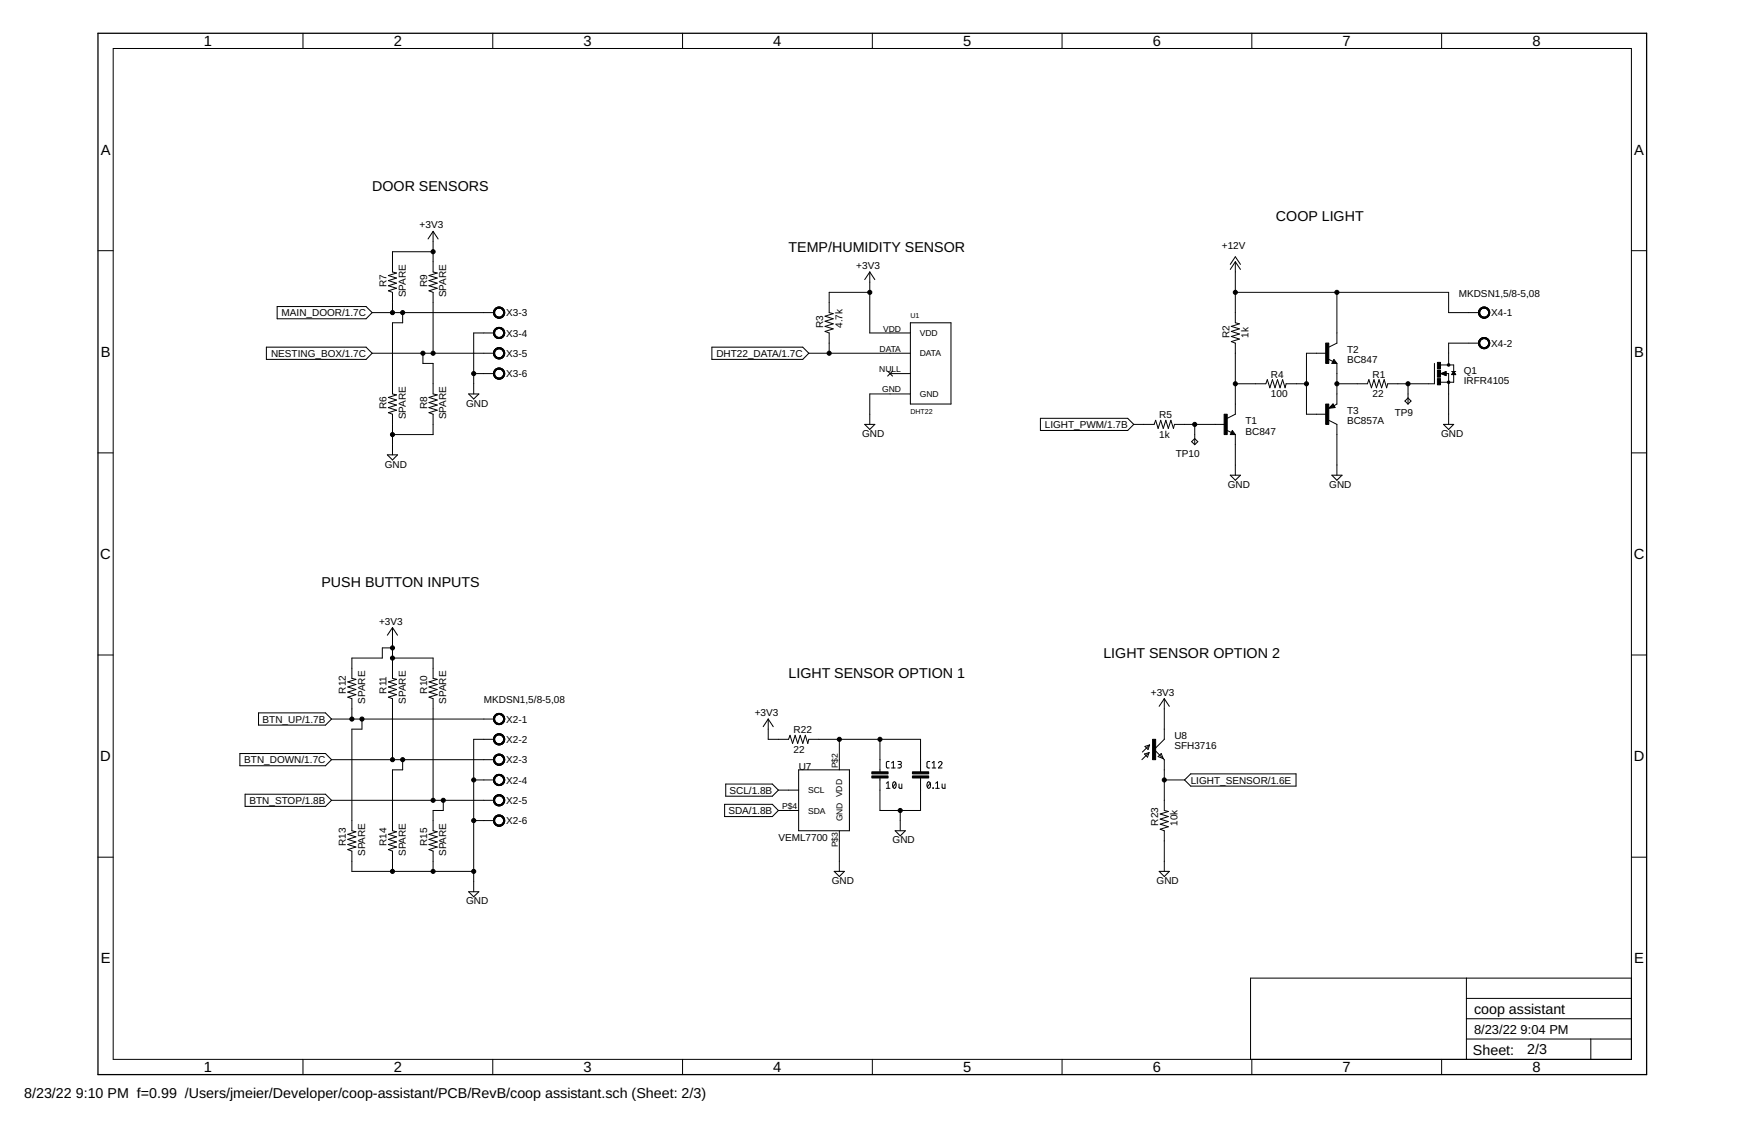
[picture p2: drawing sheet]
<svg xmlns="http://www.w3.org/2000/svg" width="432mm" height="279mm" viewBox="0 0 432 279" stroke-linecap="round" stroke-linejoin="round" font-family="sans-serif">
<g fill="none" stroke="#000" stroke-width=".25">
<path d="M28 12h375.9v250.2h-375.9zM75 8.2v3.8M122 8.2v3.8M169 8.2v3.8M216 8.2v3.8M263 8.2v3.8M309.9 8.2v3.8M356.9 8.2v3.8M107.2 57.3v10l1 .3-2 .6 2 .6-2 .6 2 .7-2 .6 2 .6-2 .7 1 .3v15.1M107.2 57.3l1.3 1.8M107.2 57.3l-1.2 1.8M24.3 62h3.7"/>
<path d="M68.6 75.9h22l1.5 1.5-1.5 1.5h-22zM92.1 77.4h30.2M99.7 77.4v2.5h-2.5v17.6l1 .2-2 .7 2 .6-2 .6 2 .6-2 .7 2 .6-2 .6 1 .4v10.1M107.2 62.3h-10v5l1 .3-2 .6 2 .6-2 .6 2 .7-2 .6 2 .6-2 .7 1 .3v5.1M215.3 67.3v15.1h10.1M215.3 67.3l1.3 1.9M215.3 67.3l-1.2 1.9M215.3 72.3h-10v5.1l1 .2-2 .7 2 .6-2 .6 2 .6-2 .7 2 .6-2 .6 1 .4v5M225.4 79.9h10.1v20.1h-10.1zM304.6 65.4l1.3-1.9 1.2 1.9M305.9 72.3h52.8v5.1h7.5M305.9 64.8l1.2 1.9"/>
<path d="M305.9 64.8l-1.3 1.9M305.9 64.8v15.1l1 .2-2 .7 2 .6-2 .6 2 .7-2 .6 2 .6-2 .6 1 .4v17.6l-2.1 1M331 72.3v12.6l-2 1M403.9 62h3.8M66 85.9h24.6l1.5 1.5-1.5 1.5h-24.6zM92.1 87.4h30.2M104.7 87.4v2.5h2.5v7.6l1 .2-2 .7 2 .6-2 .6 2 .6-2 .7 2 .6-2 .6 1 .4v5h-10M116 97.5h2.6l-1.3 1.2zM117.3 92.5h5M122.3 82.4h-5v15.1M176.3 85.9h22.5l1.5 1.5-1.5 1.5h-22.5zM200.3 87.4h25.1"/>
<path d="M219.8 91.8l1.2 1.3M220.4 92.5h5M221 91.8l-1.2 1.3M225.4 97.5h-10.1v7.5M305.9 95h7.5l.4-1 .6 2 .6-2 .7 2 .6-2 .6 2 .7-2 .6 2 .2-1h5.1M328.5 87.4h-5v15.1h5M328.8 88.8l1.2 .7M330.1 99.9l.5 1-1.6 .1zM330.3 88.9l.7 1h-1.2zM330.3 89.4l.1 .3h-.4l.3-.5 .5 .6h-.8M331 89.9v10.1l-.7 .4M347.9 99.3l.7-.8 .8 .8-.8 .7z"/>
<path d="M348.6 95v5M355.2 89.9v5.1h-11.6l-.3 1-.6-2-.6 2-.7-2-.6 2-.6-2-.6 2-.7-2-.3 1h-7.6M356.5 92.5h2.2v12.5M356.7 90.3h3.2v1.6M356.8 92.5l1.2-.6v1.1zM356.9 92.5h1.1M356.9 92.4h1.1M357.2 92.6h.8M357.2 92.3h.8M357.5 92.8h.5M357.5 92.2h.5M357.8 92h.2"/>
<path d="M357.8 92.9h.2M359.4 91.9h1M359.5 92.6h.9M359.5 92.5h.8M359.6 92.4h.6M359.7 92.3h.5M359.8 92.2h.3M359.9 92h.1M359.9 92.6v2h-3.2M359.9 91.9l.5 .8h-1zM366.2 84.9h-7.5v5.4M24.3 112.1h3.7"/>
<path d="M95.9 112.6h2.5l-1.2 1.2zM214.1 105h2.5l-1.3 1.3zM257.6 103.5h21.6l1.5 1.5-1.5 1.5h-21.6zM280.7 105h5l.4-1 .6 2 .7-2 .6 2 .6-2 .7 2 .6-2 .6 2 .3-1h12.5M295 109.3l.8-.8 .8 .8-.8 .7zM295.8 105v5M303.7 106.4l1.2 .6M304.6 117.6h2.5l-1.2 1.3zM305.1 106.5l.8 1h-1.3zM305.1 107l.1 .3h-.3l.2-.5 .5 .6h-.7M305.9 107.5v10.1M329 104l2 1v12.6"/>
<path d="M329.8 117.6h2.5l-1.3 1.3zM330 100.6h-.4l.4-.2 .3 .4-1.1 .1 .8-.8 .4 .7M357.4 105h2.5l-1.2 1.3zM403.9 112.1h3.8M97.2 155.3v12.6l1 .2-2 .7 2 .6-2 .6 2 .6-2 .7 2 .6-2 .6 1 .4v15.1M97.2 155.3l1.2 1.9M97.2 155.3l-1.3 1.9M24.3 162.1h3.7M64 176.4h16.6l1.5 1.5-1.5 1.6h-16.6zM82.1 177.9h40.2M89.6 177.9v2.5h-2.5v25.2l1 .2-2 .7 2 .6-2 .6 2 .7-2 .6 2 .6-2 .6 1 .4v5h30.2M97.2 162.9h10v5l1 .2-2 .7 2 .6-2 .6 2 .6-2 .7 2 .6-2 .6 1 .4v25.2"/>
<path d="M97.2 160.3h-2.5v2.6h-7.6v5l1 .2-2 .7 2 .6-2 .6 2 .6-2 .7 2 .6-2 .6 1 .4v5M190.2 177.9v5.1h5l.4-1 .6 2 .7-2 .6 2 .6-2 .7 2 .6-2 .6 2 .3-1h27.6v8M190.2 177.9l1.3 1.9M190.2 177.9l-1.2 1.9M288.3 172.9v10.1l-2.6 2.5 2.6 2.5v12.6l1 .2-2 .6 2 .7-2 .6 2 .6-2 .7 2 .6-2 .6 1 .4v10M288.3 172.9l1.2 1.9M288.3 172.9l-1.3 1.9M403.9 162.1h3.8M59.4 186.5h21.2l1.5 1.5-1.5 1.5h-21.2zM60.7 196.6h19.9l1.5 1.5-1.5 1.5h-19.9zM82.1 188h40.2M82.1 198.1h40.2"/>
<path d="M99.7 188v2.5h-2.5v15.1l1 .2-2 .7 2 .6-2 .6 2 .7-2 .6 2 .6-2 .6 1 .4v5M109.7 198.1v2.5h-2.5v5l1 .2-2 .7 2 .6-2 .6 2 .7-2 .6 2 .6-2 .6 1 .4v5M117.3 193h5M122.3 183h-5v37.7M179.4 199.1h11.8l1.5 1.5-1.5 1.5h-11.8zM179.7 194h11.5l1.5 1.5-1.5 1.5h-11.5zM192.7 195.5h5M197.7 190.5h12.6v15.1h-12.6zM207.8 183v7.5M217.9 192.5v8.1h10v-8.1M217.9 183v8M219.5 195.1h.8"/>
<path d="M219.5 193.8l.4-.3v1.6M220.2 188.4l-.5 .1-.2 .3v1l.2 .2 .5 .1M220.7 190.1h.9M220.7 188.8l.5-.4v1.7M221.2 193.6l.2-.1a.95 .95 0 0 1 0 1.6 1 1 0 0 1-.2-1.5zM221.8 193.8l-.7 .9M222.3 188.4h.5a.36 .36 0 0 1 .4 .4 .36 .36 0 0 1-.4 .4h-.3M222.6 194v.9l.2 .2h.5v-1.1M222.7 189.2a.44 .44 0 0 1 .5 .4 .44 .44 0 0 1-.5 .5h-.4M229.7 193.6l.3-.1a.95 .95 0 0 1 0 1.6 1 1 0 0 1-.3-1.5zM230.2 188.4l-.5 .1-.2 .3v1l.2 .2 .5 .1M230.3 193.8l-.7 .9"/>
<path d="M230.8 190.1h.9M230.8 188.8l.4-.4v1.7M231 195l.1 .1zM231.7 195.1h.9M231.7 193.8l.4-.3v1.6M232.3 188.8a.44 .44 0 0 1 .7-.3 .44 .44 0 0 1 .1 .7l-.8 .9h.9M233.3 194v.9l.2 .2h.5v-1.1M283.4 186.6l1.1-.4-.4 1.2zM283.5 184.7l1.1-.3-.4 1.1zM284.5 186.2l-1.8 1.8M284.6 184.4l-1.7 1.7M287.5 186.5l.5 1.2-1.3-.5z"/>
<path d="M288.3 193h5M293.3 193l1.5-1.5h26.1v3h-26.1zM24.3 212.1h3.7M117.3 203.1h5M192.7 200.6h5M206.5 215.6h2.6l-1.3 1.3zM207.8 205.6v10M221.6 205.6h2.6l-1.3 1.3zM222.9 200.6v5M287 215.6h2.5l-1.2 1.3zM403.9 212.1h3.8M116 220.7h2.6l-1.3 1.2z"/>
<path d="M363.1 257.1h40.8M363.1 242.1v20.1M363.1 252.1h40.8M363.1 247.1h40.8M393.9 257.1v5.1M403.9 242.1h-94.3v20.1M75 262.2v3.7M122 262.2v3.7M169 262.2v3.7M216 262.2v3.7M263 262.2v3.7M309.9 262.2v3.7"/>
<path d="M356.9 262.2v3.7"/>
</g>
<g fill="#000" stroke="#000" stroke-width=".25">
<path d="M122.6 76.4a1.38 1.38 0 0 1 2.2 .3 1.38 1.38 0 0 1-.9 2 1.38 1.38 0 0 1-1.7-1.3h.2a1.13 1.13 0 0 1 1.7-1 1.13 1.13 0 0 1 .2 1.9 1.13 1.13 0 0 1-1.8-.6l-.1-.3h-.2z" fill-rule="evenodd"/>
<path d="M122.6 76.4a1.38 1.38 0 0 1 2.2 .3 1.38 1.38 0 0 1-.9 2 1.38 1.38 0 0 1-1.7-1.3h.2a1.13 1.13 0 0 1 1.7-1 1.13 1.13 0 0 1 .2 1.9 1.13 1.13 0 0 1-1.8-.6l-.1-.3h-.2z" fill-rule="evenodd"/>
<path d="M122.6 76.4a1.38 1.38 0 0 1 2.2 .3 1.38 1.38 0 0 1-.9 2 1.38 1.38 0 0 1-1.7-1.3h.2a1.13 1.13 0 0 1 1.7-1 1.13 1.13 0 0 1 .2 1.9 1.13 1.13 0 0 1-1.8-.6l-.1-.3h-.2z" fill-rule="evenodd"/>
<path d="M366.5 76.4a1.38 1.38 0 0 1 2.1 .3 1.38 1.38 0 0 1-.8 2 1.38 1.38 0 0 1-1.7-1.3h.2a1.14 1.14 0 0 1 1.6-1.1 1.14 1.14 0 0 1 .3 1.9 1.14 1.14 0 0 1-1.8-.5l-.1-.3h-.2z" fill-rule="evenodd"/>
<path d="M366.5 76.4a1.38 1.38 0 0 1 2.1 .3 1.38 1.38 0 0 1-.8 2 1.38 1.38 0 0 1-1.7-1.3h.2a1.14 1.14 0 0 1 1.6-1.1 1.14 1.14 0 0 1 .3 1.9 1.14 1.14 0 0 1-1.8-.5l-.1-.3h-.2z" fill-rule="evenodd"/>
<path d="M366.5 76.4a1.38 1.38 0 0 1 2.1 .3 1.38 1.38 0 0 1-.8 2 1.38 1.38 0 0 1-1.7-1.3h.2a1.14 1.14 0 0 1 1.6-1.1 1.14 1.14 0 0 1 .3 1.9 1.14 1.14 0 0 1-1.8-.5l-.1-.3h-.2z" fill-rule="evenodd"/>
<path d="M122.6 81.4a1.38 1.38 0 0 1 2.2 .3 1.38 1.38 0 0 1-.9 2 1.38 1.38 0 0 1-1.7-1.3h.2a1.13 1.13 0 0 1 1.7-.9 1.13 1.13 0 0 1 .2 1.9 1.13 1.13 0 0 1-1.8-.7l-.1-.3h-.2z" fill-rule="evenodd"/>
<path d="M122.6 81.4a1.38 1.38 0 0 1 2.2 .3 1.38 1.38 0 0 1-.9 2 1.38 1.38 0 0 1-1.7-1.3h.2a1.13 1.13 0 0 1 1.7-.9 1.13 1.13 0 0 1 .2 1.9 1.13 1.13 0 0 1-1.8-.7l-.1-.3h-.2z" fill-rule="evenodd"/>
<path d="M122.6 81.4a1.38 1.38 0 0 1 2.2 .3 1.38 1.38 0 0 1-.9 2 1.38 1.38 0 0 1-1.7-1.3h.2a1.13 1.13 0 0 1 1.7-.9 1.13 1.13 0 0 1 .2 1.9 1.13 1.13 0 0 1-1.8-.7l-.1-.3h-.2z" fill-rule="evenodd"/>
<path d="M122.6 86.5a1.38 1.38 0 0 1 2.2 .2 1.38 1.38 0 0 1-.9 2.1 1.38 1.38 0 0 1-1.7-1.4h.2a1.13 1.13 0 0 1 1.7-.9 1.13 1.13 0 0 1 .2 1.9 1.13 1.13 0 0 1-1.8-.7l-.1-.3h-.2z" fill-rule="evenodd"/>
<path d="M122.6 86.5a1.38 1.38 0 0 1 2.2 .2 1.38 1.38 0 0 1-.9 2.1 1.38 1.38 0 0 1-1.7-1.4h.2a1.13 1.13 0 0 1 1.7-.9 1.13 1.13 0 0 1 .2 1.9 1.13 1.13 0 0 1-1.8-.7l-.1-.3h-.2z" fill-rule="evenodd"/>
<path d="M122.6 86.5a1.38 1.38 0 0 1 2.2 .2 1.38 1.38 0 0 1-.9 2.1 1.38 1.38 0 0 1-1.7-1.4h.2a1.13 1.13 0 0 1 1.7-.9 1.13 1.13 0 0 1 .2 1.9 1.13 1.13 0 0 1-1.8-.7l-.1-.3h-.2z" fill-rule="evenodd"/>
<path d="M122.6 91.5a1.38 1.38 0 0 1 2.2 .2 1.38 1.38 0 0 1-.9 2.1 1.38 1.38 0 0 1-1.7-1.3h.2a1.13 1.13 0 0 1 1.7-1 1.13 1.13 0 0 1 .2 1.9 1.13 1.13 0 0 1-1.8-.7l-.1-.2h-.2z" fill-rule="evenodd"/>
<path d="M122.6 91.5a1.38 1.38 0 0 1 2.2 .2 1.38 1.38 0 0 1-.9 2.1 1.38 1.38 0 0 1-1.7-1.3h.2a1.13 1.13 0 0 1 1.7-1 1.13 1.13 0 0 1 .2 1.9 1.13 1.13 0 0 1-1.8-.7l-.1-.2h-.2z" fill-rule="evenodd"/>
<path d="M122.6 91.5a1.38 1.38 0 0 1 2.2 .2 1.38 1.38 0 0 1-.9 2.1 1.38 1.38 0 0 1-1.7-1.3h.2a1.13 1.13 0 0 1 1.7-1 1.13 1.13 0 0 1 .2 1.9 1.13 1.13 0 0 1-1.8-.7l-.1-.2h-.2z" fill-rule="evenodd"/>
<path d="M366.5 84a1.38 1.38 0 0 1 2.1 .2 1.38 1.38 0 0 1-.8 2.1 1.38 1.38 0 0 1-1.7-1.4h.2a1.14 1.14 0 0 1 1.6-1.1 1.14 1.14 0 0 1 .3 1.9 1.14 1.14 0 0 1-1.8-.5l-.1-.3h-.2z" fill-rule="evenodd"/>
<path d="M366.5 84a1.38 1.38 0 0 1 2.1 .2 1.38 1.38 0 0 1-.8 2.1 1.38 1.38 0 0 1-1.7-1.4h.2a1.14 1.14 0 0 1 1.6-1.1 1.14 1.14 0 0 1 .3 1.9 1.14 1.14 0 0 1-1.8-.5l-.1-.3h-.2z" fill-rule="evenodd"/>
<path d="M366.5 84a1.38 1.38 0 0 1 2.1 .2 1.38 1.38 0 0 1-.8 2.1 1.38 1.38 0 0 1-1.7-1.4h.2a1.14 1.14 0 0 1 1.6-1.1 1.14 1.14 0 0 1 .3 1.9 1.14 1.14 0 0 1-1.8-.5l-.1-.3h-.2z" fill-rule="evenodd"/>
<path d="M122.6 177a1.38 1.38 0 0 1 2.2 .2 1.38 1.38 0 0 1-.9 2.1 1.38 1.38 0 0 1-1.7-1.4h.2a1.13 1.13 0 0 1 1.7-.9 1.13 1.13 0 0 1 .2 1.9 1.13 1.13 0 0 1-1.8-.7l-.1-.3h-.2z" fill-rule="evenodd"/>
<path d="M122.6 177a1.38 1.38 0 0 1 2.2 .2 1.38 1.38 0 0 1-.9 2.1 1.38 1.38 0 0 1-1.7-1.4h.2a1.13 1.13 0 0 1 1.7-.9 1.13 1.13 0 0 1 .2 1.9 1.13 1.13 0 0 1-1.8-.7l-.1-.3h-.2z" fill-rule="evenodd"/>
<path d="M122.6 177a1.38 1.38 0 0 1 2.2 .2 1.38 1.38 0 0 1-.9 2.1 1.38 1.38 0 0 1-1.7-1.4h.2a1.13 1.13 0 0 1 1.7-.9 1.13 1.13 0 0 1 .2 1.9 1.13 1.13 0 0 1-1.8-.7l-.1-.3h-.2z" fill-rule="evenodd"/>
<path d="M122.6 182a1.38 1.38 0 0 1 2.2 .3 1.38 1.38 0 0 1-.9 2 1.38 1.38 0 0 1-1.7-1.3h.2a1.13 1.13 0 0 1 1.7-1 1.13 1.13 0 0 1 .2 1.9 1.13 1.13 0 0 1-1.8-.7l-.1-.2h-.2z" fill-rule="evenodd"/>
<path d="M122.6 182a1.38 1.38 0 0 1 2.2 .3 1.38 1.38 0 0 1-.9 2 1.38 1.38 0 0 1-1.7-1.3h.2a1.13 1.13 0 0 1 1.7-1 1.13 1.13 0 0 1 .2 1.9 1.13 1.13 0 0 1-1.8-.7l-.1-.2h-.2z" fill-rule="evenodd"/>
<path d="M122.6 182a1.38 1.38 0 0 1 2.2 .3 1.38 1.38 0 0 1-.9 2 1.38 1.38 0 0 1-1.7-1.3h.2a1.13 1.13 0 0 1 1.7-1 1.13 1.13 0 0 1 .2 1.9 1.13 1.13 0 0 1-1.8-.7l-.1-.2h-.2z" fill-rule="evenodd"/>
<path d="M122.6 187a1.38 1.38 0 0 1 2.2 .3 1.38 1.38 0 0 1-.9 2 1.38 1.38 0 0 1-1.7-1.3h.2a1.13 1.13 0 0 1 1.7-.9 1.13 1.13 0 0 1 .2 1.9 1.13 1.13 0 0 1-1.8-.7l-.1-.3h-.2z" fill-rule="evenodd"/>
<path d="M122.6 187a1.38 1.38 0 0 1 2.2 .3 1.38 1.38 0 0 1-.9 2 1.38 1.38 0 0 1-1.7-1.3h.2a1.13 1.13 0 0 1 1.7-.9 1.13 1.13 0 0 1 .2 1.9 1.13 1.13 0 0 1-1.8-.7l-.1-.3h-.2z" fill-rule="evenodd"/>
<path d="M122.6 187a1.38 1.38 0 0 1 2.2 .3 1.38 1.38 0 0 1-.9 2 1.38 1.38 0 0 1-1.7-1.3h.2a1.13 1.13 0 0 1 1.7-.9 1.13 1.13 0 0 1 .2 1.9 1.13 1.13 0 0 1-1.8-.7l-.1-.3h-.2z" fill-rule="evenodd"/>
<path d="M122.6 192.1a1.38 1.38 0 0 1 2.2 .2 1.38 1.38 0 0 1-.9 2.1 1.38 1.38 0 0 1-1.7-1.4h.2a1.13 1.13 0 0 1 1.7-.9 1.13 1.13 0 0 1 .2 1.9 1.13 1.13 0 0 1-1.8-.7l-.1-.3h-.2z" fill-rule="evenodd"/>
<path d="M122.6 192.1a1.38 1.38 0 0 1 2.2 .2 1.38 1.38 0 0 1-.9 2.1 1.38 1.38 0 0 1-1.7-1.4h.2a1.13 1.13 0 0 1 1.7-.9 1.13 1.13 0 0 1 .2 1.9 1.13 1.13 0 0 1-1.8-.7l-.1-.3h-.2z" fill-rule="evenodd"/>
<path d="M122.6 192.1a1.38 1.38 0 0 1 2.2 .2 1.38 1.38 0 0 1-.9 2.1 1.38 1.38 0 0 1-1.7-1.4h.2a1.13 1.13 0 0 1 1.7-.9 1.13 1.13 0 0 1 .2 1.9 1.13 1.13 0 0 1-1.8-.7l-.1-.3h-.2z" fill-rule="evenodd"/>
<path d="M122.6 197.1a1.38 1.38 0 0 1 2.2 .2 1.38 1.38 0 0 1-.9 2.1 1.38 1.38 0 0 1-1.7-1.3h.2a1.13 1.13 0 0 1 1.7-1 1.13 1.13 0 0 1 .2 1.9 1.13 1.13 0 0 1-1.8-.7l-.1-.2h-.2z" fill-rule="evenodd"/>
<path d="M122.6 197.1a1.38 1.38 0 0 1 2.2 .2 1.38 1.38 0 0 1-.9 2.1 1.38 1.38 0 0 1-1.7-1.3h.2a1.13 1.13 0 0 1 1.7-1 1.13 1.13 0 0 1 .2 1.9 1.13 1.13 0 0 1-1.8-.7l-.1-.2h-.2z" fill-rule="evenodd"/>
<path d="M122.6 197.1a1.38 1.38 0 0 1 2.2 .2 1.38 1.38 0 0 1-.9 2.1 1.38 1.38 0 0 1-1.7-1.3h.2a1.13 1.13 0 0 1 1.7-1 1.13 1.13 0 0 1 .2 1.9 1.13 1.13 0 0 1-1.8-.7l-.1-.2h-.2z" fill-rule="evenodd"/>
<path d="M122.6 202.1a1.38 1.38 0 0 1 2.2 .3 1.38 1.38 0 0 1-.9 2 1.38 1.38 0 0 1-1.7-1.3h.2a1.13 1.13 0 0 1 1.7-1 1.13 1.13 0 0 1 .2 1.9 1.13 1.13 0 0 1-1.8-.6l-.1-.3h-.2z" fill-rule="evenodd"/>
<path d="M122.6 202.1a1.38 1.38 0 0 1 2.2 .3 1.38 1.38 0 0 1-.9 2 1.38 1.38 0 0 1-1.7-1.3h.2a1.13 1.13 0 0 1 1.7-1 1.13 1.13 0 0 1 .2 1.9 1.13 1.13 0 0 1-1.8-.6l-.1-.3h-.2z" fill-rule="evenodd"/>
<path d="M122.6 202.1a1.38 1.38 0 0 1 2.2 .3 1.38 1.38 0 0 1-.9 2 1.38 1.38 0 0 1-1.7-1.3h.2a1.13 1.13 0 0 1 1.7-1 1.13 1.13 0 0 1 .2 1.9 1.13 1.13 0 0 1-1.8-.6l-.1-.3h-.2z" fill-rule="evenodd"/>
<circle cx="97.2" cy="77.4" r=".51"/>
<circle cx="99.7" cy="77.4" r=".51"/>
<circle cx="107.2" cy="62.3" r=".51"/>
<circle cx="215.3" cy="72.3" r=".51"/>
<circle cx="305.9" cy="72.3" r=".51"/>
<circle cx="331" cy="72.3" r=".51"/>
<circle cx="104.7" cy="87.4" r=".51"/>
<circle cx="107.2" cy="87.4" r=".51"/>
<circle cx="117.3" cy="92.5" r=".51"/>
<circle cx="205.3" cy="87.4" r=".51"/>
<circle cx="305.9" cy="95" r=".51"/>
<circle cx="323.5" cy="95" r=".51"/>
<circle cx="331" cy="95" r=".51"/>
<circle cx="348.6" cy="95" r=".51"/>
<circle cx="358.7" cy="94.6" r=".33"/>
<circle cx="358.7" cy="90.3" r=".33"/>
<circle cx="97.2" cy="107.5" r=".51"/>
<circle cx="295.8" cy="105" r=".51"/>
<circle cx="87.1" cy="177.9" r=".51"/>
<circle cx="89.6" cy="177.9" r=".51"/>
<circle cx="97.2" cy="160.3" r=".51"/>
<circle cx="97.2" cy="162.9" r=".51"/>
<circle cx="97.2" cy="188" r=".51"/>
<circle cx="99.7" cy="188" r=".51"/>
<circle cx="107.2" cy="198.1" r=".51"/>
<circle cx="109.7" cy="198.1" r=".51"/>
<circle cx="117.3" cy="193" r=".51"/>
<circle cx="207.8" cy="183" r=".51"/>
<circle cx="217.9" cy="183" r=".51"/>
<circle cx="288.3" cy="193" r=".51"/>
<circle cx="97.2" cy="215.6" r=".51"/>
<circle cx="107.2" cy="215.6" r=".51"/>
<circle cx="117.3" cy="215.6" r=".51"/>
<circle cx="117.3" cy="203.1" r=".51"/>
<circle cx="222.9" cy="200.6" r=".51"/>
</g>
<path d="M328.2 84.9h.8v5h-.8zM328.2 100h.8v5h-.8zM355.9 93.7h.8v1.5h-.8zM355.9 89.7h.8v1.5h-.8zM355.9 91.6h.8v1.7h-.8zM303.1 102.5h.7v5h-.7zM215.9 192h4v.5h-4zM215.9 191h4v.5h-4zM225.9 192h4v.5h-4zM225.9 191h4v.5h-4zM285.4 183h.7v5h-.7z" fill="#000" stroke="#000" stroke-width=".25"/>
<path d="M24.3 8.2h383.4v257.7h-383.4z" fill="none" stroke="#000" stroke-width=".32"/>
<g font-size="3.6">
<text x="50.5" y="11.4">1</text>
<text x="97.5" y="11.4">2</text>
<text x="144.5" y="11.4">3</text>
<text x="191.5" y="11.4">4</text>
<text x="238.5" y="11.4">5</text>
<text x="285.4" y="11.4">6</text>
<text x="332.4" y="11.4">7</text>
<text x="379.4" y="11.4">8</text>
<text x="24.9" y="38.3">A</text>
<text x="404.6" y="38.3">A</text>
<text x="24.9" y="88.3">B</text>
<text x="404.6" y="88.3">B</text>
<text x="24.8" y="138.4">C</text>
<text x="404.5" y="138.4">C</text>
<text x="24.8" y="188.4">D</text>
<text x="404.5" y="188.4">D</text>
<text x="24.9" y="238.4">E</text>
<text x="404.6" y="238.4">E</text>
<text x="50.5" y="265.3">1</text>
<text x="97.5" y="265.3">2</text>
<text x="144.5" y="265.3">3</text>
<text x="191.5" y="265.3">4</text>
<text x="238.5" y="265.3">5</text>
<text x="285.4" y="265.3">6</text>
<text x="332.4" y="265.3">7</text>
<text x="379.4" y="265.3">8</text>
</g>
<g font-size="3.5">
<text x="92.1" y="47.2">DOOR SENSORS</text>
<text x="315.9" y="54.7">COOP LIGHT</text>
<text x="195.2" y="62.3">TEMP/HUMIDITY SENSOR</text>
<text x="79.6" y="145.3">PUSH BUTTON INPUTS</text>
<text x="195.2" y="167.9">LIGHT SENSOR OPTION 1</text>
<text x="273.2" y="162.9">LIGHT SENSOR OPTION 2</text>
<text x="365" y="250.9">coop assistant</text>
<text x="364.7" y="261">Sheet:</text>
<text x="378.2" y="260.9">2/3</text>
<text x="6" y="271.7">8/23/22</text>
<text x="18.8" y="271.7">9:10 PM f=0.99 /Users/jmeier/Developer/coop-assistant/PCB/RevB/coop assistant.sch (Sheet: 2/3)</text>
</g>
<g font-size="3.2">
<text x="365" y="255.9">8/23/22</text>
<text x="376.5" y="255.9">9:04 PM</text>
</g>
<g font-size="2.5">
<text x="103.9" y="56.5">+3V3</text>
<text x="302.5" y="61.5">+12V</text>
<text x="95.7" y="71.1" transform="rotate(-90 95.7 71.1)">R7</text>
<text x="105.7" y="71.1" transform="rotate(-90 105.7 71.1)">R9</text>
<text x="212" y="66.6">+3V3</text>
<text x="100.4" y="73.6" transform="rotate(-90 100.4 73.6)">SPARE</text>
<text x="110.5" y="73.6" transform="rotate(-90 110.5 73.6)">SPARE</text>
<text x="361.2" y="73.5">MKDSN1,5/8-5,08</text>
<text x="69.7" y="78.2">MAIN_DOOR/1.7C</text>
<text x="125.3" y="78.3">X3-3</text>
<text x="125.3" y="83.3">X3-4</text>
<text x="203.8" y="81.1" transform="rotate(-90 203.8 81.1)">R3</text>
<text x="208.6" y="81.1" transform="rotate(-90 208.6 81.1)">4.7k</text>
<text x="304.4" y="83.7" transform="rotate(-90 304.4 83.7)">R2</text>
<text x="309.1" y="83.7" transform="rotate(-90 309.1 83.7)">1k</text>
<text x="369.2" y="78.3">X4-1</text>
<text x="67.1" y="88.3">NESTING_BOX/1.7C</text>
<text x="125.3" y="88.3">X3-5</text>
<text x="177.4" y="88.3">DHT22_DATA/1.7C</text>
<text x="333.5" y="89.9">BC847</text>
<text x="333.5" y="87.4">T2</text>
<text x="369.2" y="85.8">X4-2</text>
<text x="125.3" y="93.3">X3-6</text>
<text x="314.7" y="93.5">R4</text>
<text x="339.8" y="93.5">R1</text>
<text x="362.4" y="95">IRFR4105</text>
<text x="362.4" y="92.5">Q1</text>
<text x="95.7" y="101.3" transform="rotate(-90 95.7 101.3)">R6</text>
<text x="105.7" y="101.3" transform="rotate(-90 105.7 101.3)">R8</text>
<text x="115.4" y="100.6">GND</text>
<text x="314.7" y="98.2">100</text>
<text x="339.8" y="98.2">22</text>
<text x="100.4" y="103.8" transform="rotate(-90 100.4 103.8)">SPARE</text>
<text x="110.5" y="103.8" transform="rotate(-90 110.5 103.8)">SPARE</text>
<text x="258.7" y="105.9">LIGHT_PWM/1.7B</text>
<text x="287" y="103.5">R5</text>
<text x="308.4" y="107.5">BC847</text>
<text x="308.4" y="105">T1</text>
<text x="333.5" y="105">BC857A</text>
<text x="333.5" y="102.5">T3</text>
<text x="345.3" y="103">TP9</text>
<text x="213.5" y="108.2">GND</text>
<text x="287" y="108.3">1k</text>
<text x="291.1" y="113.1">TP10</text>
<text x="356.8" y="108.2">GND</text>
<text x="95.3" y="115.7">GND</text>
<text x="304" y="120.7">GND</text>
<text x="329.1" y="120.7">GND</text>
<text x="93.8" y="154.6">+3V3</text>
<text x="85.6" y="171.7" transform="rotate(-90 85.6 171.7)">R12</text>
<text x="95.7" y="171.7" transform="rotate(-90 95.7 171.7)">R11</text>
<text x="105.7" y="171.7" transform="rotate(-90 105.7 171.7)">R10</text>
<text x="284.9" y="172.2">+3V3</text>
<text x="65" y="178.8">BTN_UP/1.7B</text>
<text x="90.4" y="174.2" transform="rotate(-90 90.4 174.2)">SPARE</text>
<text x="100.4" y="174.2" transform="rotate(-90 100.4 174.2)">SPARE</text>
<text x="110.5" y="174.2" transform="rotate(-90 110.5 174.2)">SPARE</text>
<text x="119.8" y="174">MKDSN1,5/8-5,08</text>
<text x="125.3" y="178.8">X2-1</text>
<text x="186.9" y="177.2">+3V3</text>
<text x="125.3" y="183.8">X2-2</text>
<text x="196.5" y="181.5">R22</text>
<text x="290.8" y="185.5">SFH3716</text>
<text x="290.8" y="183">U8</text>
<text x="60.5" y="188.9">BTN_DOWN/1.7C</text>
<text x="125.3" y="188.9">X2-3</text>
<text x="196.5" y="186.2">22</text>
<text x="197.7" y="190.5">U7</text>
<text x="125.3" y="193.9">X2-4</text>
<text x="180.6" y="196.4">SCL/1.8B</text>
<text x="294.8" y="193.9">LIGHT_SENSOR/1.6E</text>
<text x="61.8" y="198.9">BTN_STOP/1.8B</text>
<text x="125.3" y="198.9">X2-5</text>
<text x="125.3" y="204">X2-6</text>
<text x="180.3" y="201.4">SDA/1.8B</text>
<text x="85.6" y="209.4" transform="rotate(-90 85.6 209.4)">R13</text>
<text x="95.7" y="209.4" transform="rotate(-90 95.7 209.4)">R14</text>
<text x="105.7" y="209.4" transform="rotate(-90 105.7 209.4)">R15</text>
<text x="192.7" y="208.1">VEML7700</text>
<text x="221" y="208.7">GND</text>
<text x="286.8" y="204.3" transform="rotate(-90 286.8 204.3)">R23</text>
<text x="291.5" y="204.3" transform="rotate(-90 291.5 204.3)">10k</text>
<text x="90.4" y="211.9" transform="rotate(-90 90.4 211.9)">SPARE</text>
<text x="100.4" y="211.9" transform="rotate(-90 100.4 211.9)">SPARE</text>
<text x="110.5" y="211.9" transform="rotate(-90 110.5 211.9)">SPARE</text>
<text x="205.9" y="218.8">GND</text>
<text x="286.4" y="218.8">GND</text>
<text x="115.4" y="223.8">GND</text>
</g>
<g font-size="2.1">
<text x="218.6" y="82">VDD</text>
<text x="227.7" y="83.2">VDD</text>
<text x="217.8" y="87.1">DATA</text>
<text x="227.7" y="88.2">DATA</text>
<text x="217.7" y="92.1">NULL</text>
<text x="218.4" y="97.1">GND</text>
<text x="227.7" y="98.2">GND</text>
<text x="207.5" y="190.2" transform="rotate(-90 207.5 190.2)">P$2</text>
<text x="200.1" y="196.3">SCL</text>
<text x="193.6" y="200.2">P$4</text>
<text x="200.1" y="201.3">SDA</text>
<text x="208.6" y="203.3" transform="rotate(-90 208.6 203.3)">GND VDD</text>
<text x="207.5" y="209.7" transform="rotate(-90 207.5 209.7)">P$3</text>
</g>
<g font-size="1.8">
<text x="225.4" y="78.6">U1</text>
<text x="225.4" y="102.5">DHT22</text>
</g>
</svg>
